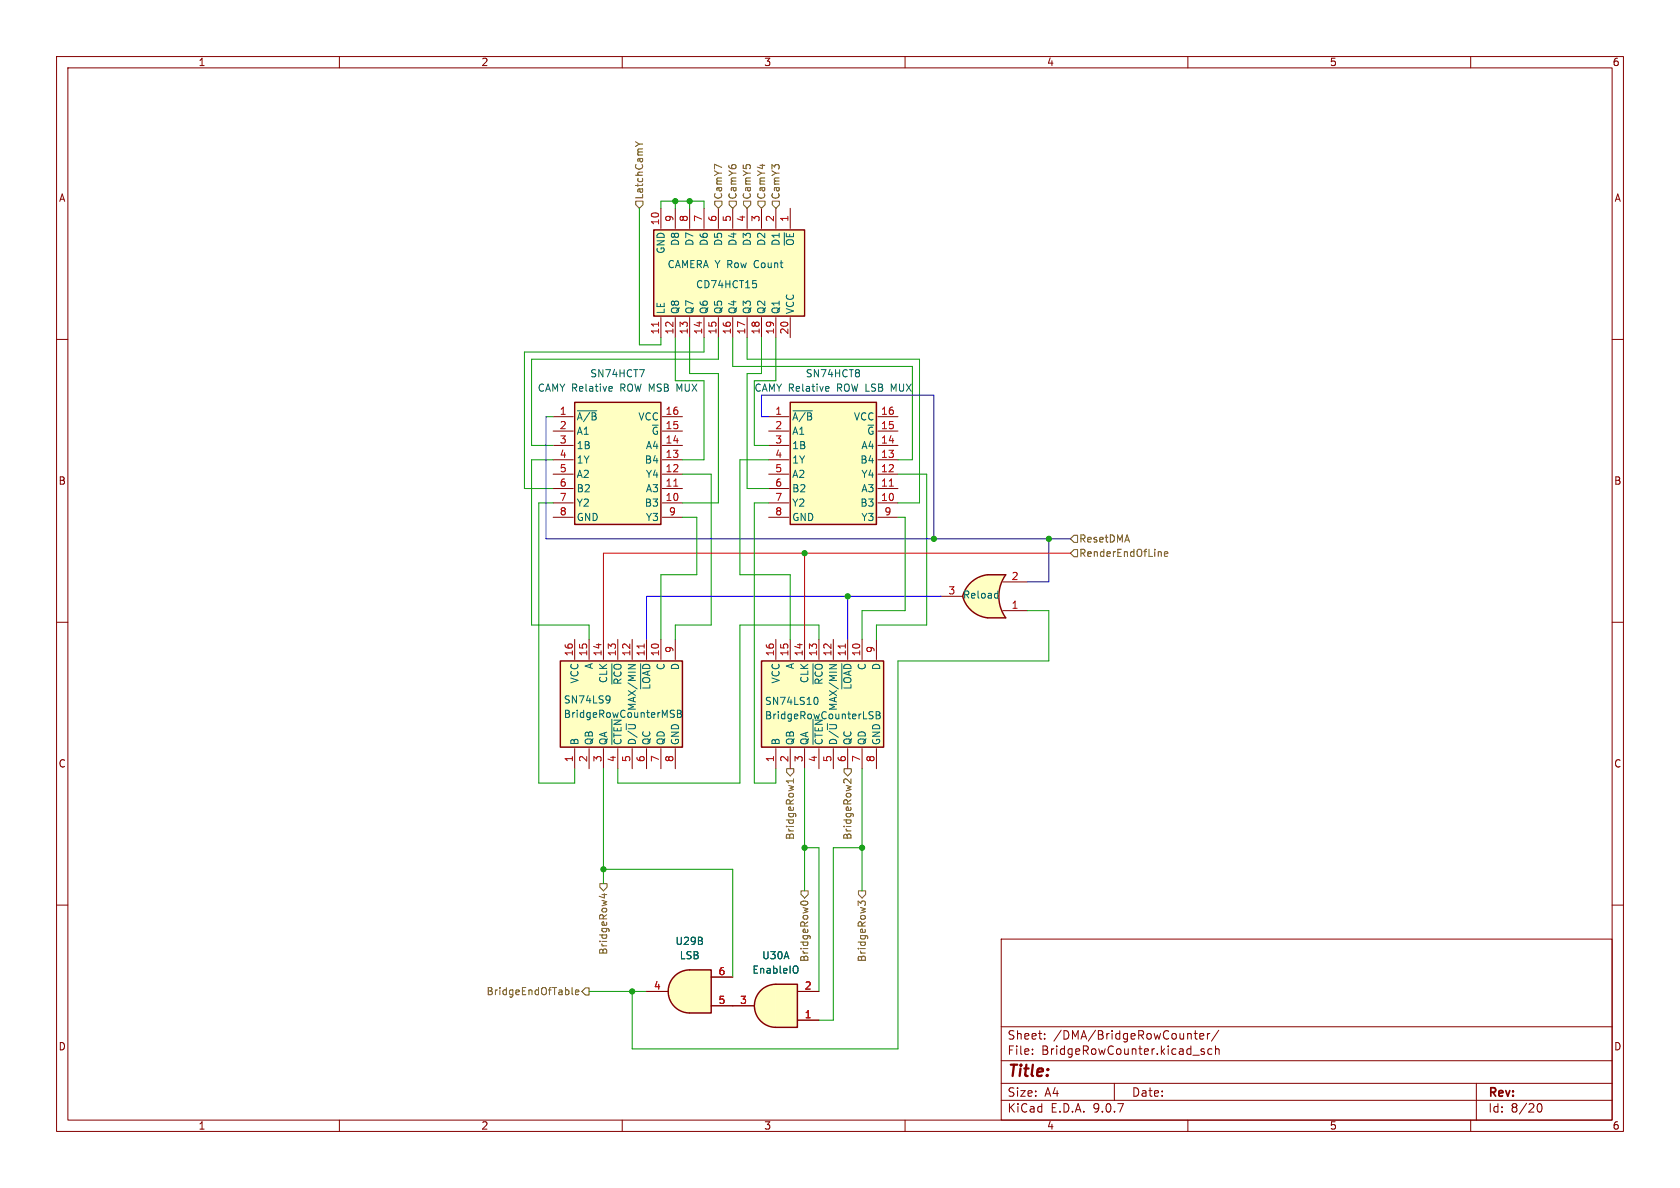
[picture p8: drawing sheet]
<svg xmlns="http://www.w3.org/2000/svg" width="297mm" height="210mm" viewBox="0 0 297 210" stroke-linecap="round" stroke-linejoin="round" font-family="sans-serif">
<g fill="none" stroke="#840000" stroke-width=".18">
<path d="M10 10h277v190h-277zM12 12h273v186h-273zM60 10v2M110 10v2M160 10v2M210 10v2M260 10v2M10 60h2M285 60h2M10 110h2M285 110h2M10 160h2"/>
<path d="M177 166h108v32h-108zM285 160h2M60 198v2M110 198v2M160 198v2M177 194.5h108M177 191.5h108M177 187.5h108M177 181.5h108M182.5 186.3v.1M182.5 185.5v.1M184.7 183.6v.1"/>
<path d="M184.7 182.8v.1M197 191.5v3M210 198v2M211.1 182.7h.6M211.3 182.2v1.3l.4 .2M212.1 183.2l.7-.1-.1-.3-.4-.1-.2 .2 .1 .7h.5M212.9 185.5l-.4-.1-.2 .2 .1 .2 .5 .2v.3h-.6M213.5 182.7v1M213.9 182.7l-.3 .1-.1 .2M214.2 185.5l-.4-.1-.3 .3v.4l.2 .2h.5M214.9 185.5l.2-.1 .4 .1v.9M214.9 184.9v1.5"/>
<path d="M215.5 182.1l-1.3 2M260 198v2M261 191.5v6.5M271.7 195.7l.2-.5 .2-.1a.81 .81 0 0 1 .6 .6 .81 .81 0 0 1-.3 .8h-.4l-.3-.5"/>
</g>
<path d="M134.6 116.8h21.6v15.3h-21.6z" fill="#ffffc2"/>
<path d="M134.6 116.8h21.6v15.3h-21.6z" fill="none" stroke="#840000" stroke-width=".25"/>
<g fill="none" stroke="#840000" stroke-width=".18">
<path d="M137.2 113v3.6M139.7 113v3.6M142.2 113v3.6M144.8 113v3.6M147.3 113v3.6M149.9 113v3.6M152.4 113v3.6M154.9 113v3.6M137.2 132.3v3.6M139.7 132.3v3.6M142.2 132.3v3.6M144.8 132.3v3.6"/>
<path d="M147.3 132.3v3.6M149.9 132.3v3.6M152.4 132.3v3.6M154.9 132.3v3.6"/>
</g>
<path d="M143.7 117.3v3.6M146.6 117.5h1.3l-1.3 .7M148.8 117.3v4.5M143.7 127.1v4.5M144.2 123.3l.4 .2v.8M153.9 126.4l.3 .1 .1 .3-.2 .3h-.3M153.9 125.8l.4 .1M154.9 125.8h.4l.3 .2-.3 .4 .3 .1v.3l-.2 .3h-.5zM154.9 126.4h.4" fill="none" stroke="#006464" stroke-width=".18"/>
<path d="M149.4 113.8v.8" fill="none" stroke="#a90000" stroke-width=".18"/>
<path d="M119.2 172.6a3.8 3.8 0 0 1 2.7-1.1v7.6a3.8 3.8 0 0 1-3.5-2.4 3.8 3.8 0 0 1 .8-4.1z" fill="#ffffc2" stroke="#ffffc2" stroke-width=".18"/>
<path d="M121.9 171.5h3.8v7.6h-3.8z" fill="#ffffc2"/>
<path d="M119.2 172.6a3.8 3.8 0 0 1 2.7-1.1h3.8v7.6h-3.8a3.8 3.8 0 0 1-3.5-2.4 3.8 3.8 0 0 1 .8-4.1z" fill="none" stroke="#840000" stroke-width=".25"/>
<path d="M114.3 175.3h3.8M125.7 177.8h3.8M125.7 172.7h3.8" fill="none" stroke="#840000" stroke-width=".18"/>
<path d="M134.5 175.1a3.8 3.8 0 0 1 2.7-1.1v7.6a3.8 3.8 0 0 1-3.5-2.3 3.8 3.8 0 0 1 .8-4.2z" fill="#ffffc2" stroke="#ffffc2" stroke-width=".18"/>
<path d="M137.2 174h3.8v7.6h-3.8z" fill="#ffffc2"/>
<path d="M134.5 175.1a3.8 3.8 0 0 1 2.7-1.1h3.8v7.6h-3.8a3.8 3.8 0 0 1-3.5-2.3 3.8 3.8 0 0 1 .8-4.2z" fill="none" stroke="#840000" stroke-width=".25"/>
<path d="M129.5 177.8h3.8M141 175.3h3.8M141 180.3h3.8" fill="none" stroke="#840000" stroke-width=".18"/>
<path d="M140.8 170.8h.1a.81 .81 0 0 1-.1 1.2" fill="none" stroke="#006464" stroke-width=".18"/>
<path d="M139.7 71.1h15.2v21.6h-15.2z" fill="#ffffc2"/>
<path d="M139.7 71.1h15.2v21.6h-15.2z" fill="none" stroke="#840000" stroke-width=".25"/>
<g fill="none" stroke="#840000" stroke-width=".18">
<path d="M135.9 73.7h3.5M135.9 76.2h3.5M135.9 78.7h3.5M155.2 73.7h3.5M155.2 76.2h3.5M155.2 78.7h3.5M135.9 81.3h3.5M135.9 83.8h3.5M135.9 86.4h3.5M135.9 88.9h3.5M135.9 91.4h3.5M155.2 81.3h3.5"/>
<path d="M155.2 83.8h3.5M155.2 86.4h3.5M155.2 88.9h3.5M155.2 91.4h3.5"/>
</g>
<path d="M140.2 72.6h3.4M146.1 68.3l.4 .1 .1 .2-.6 .1M146.5 69.1l-.4 .1M151.9 65.5v.3M151.9 66v.5" fill="none" stroke="#006464" stroke-width=".18"/>
<path d="M157.2 85.9h.7" fill="none" stroke="#a90000" stroke-width=".18"/>
<path d="M115.6 40.6h26.6v15.3h-26.6z" fill="#ffffc2"/>
<path d="M115.6 40.6h26.6v15.3h-26.6z" fill="none" stroke="#840000" stroke-width=".25"/>
<g fill="none" stroke="#840000" stroke-width=".18">
<path d="M116.8 36.8v3.6M119.4 36.8v3.6M121.9 36.8v3.6M124.5 36.8v3.6M127 36.8v3.6M129.5 36.8v3.6M132.1 36.8v3.6M134.6 36.8v3.6M137.2 36.8v3.6M139.7 36.8v3.6M116.8 56.1v3.6M119.4 56.1v3.6"/>
<path d="M121.9 56.1v3.6M124.5 56.1v3.6M127 56.1v3.6M129.5 56.1v3.6M132.1 56.1v3.6M134.6 56.1v3.6M137.2 56.1v3.6M139.7 56.1v3.6"/>
</g>
<path d="M116.4 56.9v.8" fill="none" stroke="#a90000" stroke-width=".18"/>
<path d="M133.1 49.6h.6M133.5 50.1l.3 .2v.3l-.3 .3" fill="none" stroke="#006464" stroke-width=".18"/>
<path d="M101.6 71.1h15.2v21.6h-15.2z" fill="#ffffc2"/>
<path d="M101.6 71.1h15.2v21.6h-15.2z" fill="none" stroke="#840000" stroke-width=".25"/>
<g fill="none" stroke="#840000" stroke-width=".18">
<path d="M97.8 73.7h3.5M97.8 76.2h3.5M97.8 78.7h3.5M117.1 73.7h3.5M117.1 76.2h3.5M117.1 78.7h3.5M97.8 81.3h3.5M97.8 83.8h3.5M97.8 86.4h3.5M97.8 88.9h3.5M97.8 91.4h3.5M117.1 81.3h3.5"/>
<path d="M117.1 83.8h3.5M117.1 86.4h3.5M117.1 88.9h3.5M117.1 91.4h3.5"/>
</g>
<path d="M102.1 72.6h3.4M107.8 68.3l.4 .1 .1 .2-.7 .1M108.2 69.1l-.4 .1M113.1 65.3h.8l-.5 1.3" fill="none" stroke="#006464" stroke-width=".18"/>
<path d="M119.1 85.9h.7" fill="none" stroke="#a90000" stroke-width=".18"/>
<path d="M174.6 109.2h3.2M174.6 101.6h3.2" fill="none" stroke="#ffffc2" stroke-width=".18"/>
<g fill="#ffffc2" stroke="#ffffc2" stroke-width=".18">
<path d="M171.4 103.2a5.2 5.2 0 0 1 3.2-1.6l.6 5.2-5-1.4 .4-1.1z"/>
<path d="M170.2 105.4l5-1.3-.6 5.1a5.1 5.1 0 0 1-4.4-3.8z"/>
</g>
<path d="M174.6 101.6h3.2a6.7 6.7 0 0 0 0 7.6h-3.2z" fill="#ffffc2"/>
<path d="M174.6 101.6a5.2 5.2 0 0 0-4.4 3.8 5.1 5.1 0 0 0 4.4 3.8h3.2a6.6 6.6 0 0 1 0-7.6h-3.2" fill="none" stroke="#840000" stroke-width=".25"/>
<path d="M166.4 105.4h3.8M177.3 108h4.3M177.3 102.9h4.3" fill="none" stroke="#840000" stroke-width=".18"/>
<path d="M176.1 104.9h.3M176.4 104.5v1.2M176.4 105.7h-.3" fill="none" stroke="#006464" stroke-width=".18"/>
<path d="M99.1 116.8h21.5v15.3h-21.5z" fill="#ffffc2"/>
<path d="M99.1 116.8h21.5v15.3h-21.5z" fill="none" stroke="#840000" stroke-width=".25"/>
<g fill="none" stroke="#840000" stroke-width=".18">
<path d="M101.6 113v3.6M104.1 113v3.6M106.7 113v3.6M109.2 113v3.6M111.8 113v3.6M114.3 113v3.6M116.8 113v3.6M119.4 113v3.6M101.6 132.3v3.6M104.1 132.3v3.6M106.7 132.3v3.6M109.2 132.3v3.6"/>
<path d="M111.8 132.3v3.6M114.3 132.3v3.6M116.8 132.3v3.6M119.4 132.3v3.6M114.3 175.3h3.8M125.7 177.8h7.6M125.7 172.7h3.8M141 175.3h3.8M141 180.3h3.8"/>
</g>
<path d="M108.2 117.3v3.6M111.1 117.5h1.2l-1.2 .7M113.3 117.3v4.5M107.6 123l.2 .1a1.07 1.07 0 0 1-.1 1.1M107.8 123.6l-.2 .2M108.2 127.1v4.5M118.7 126.2l.4 .1 .1 .3-.2 .2h-.3M118.7 125.5l.5 .1M119.8 125.5h.4l.2 .3-.2 .4 .2 .1 .1 .3-.3 .2h-.4zM119.8 126.2h.4M140.8 170.8h.1a.81 .81 0 0 1-.1 1.2" fill="none" stroke="#006464" stroke-width=".18"/>
<path d="M113.9 113.8v.8" fill="none" stroke="#a90000" stroke-width=".18"/>
<g fill="none" stroke="#725600" stroke-width=".18">
<path d="M112.3 25l.7 .5M112.4 35.6h1.3v.6l-.7 .6-.6-.6zM113 25.5h.6M113 25.5l-.7 .4M126.4 35.6h1.2v.6l-.6 .6-.6-.6zM128.9 35.6h1.3v.6l-.7 .6-.6-.6zM131.4 35.6h1.3v.6l-.6 .6-.7-.6zM134 35.6h1.3v.6l-.7 .6-.6-.6zM136.5 35.6h1.3v.6l-.6 .6-.7-.6zM189.9 94.6h.6v1.3h-.6l-.7-.6zM189.9 97.2h.6v1.2h-.6l-.7-.6zM205.8 97.9l.7-.1-.1-.2-.4-.1-.2 .2 .1 .6h.5"/>
<path d="M139.1 135.9h1.2v.6l-.6 .7-.6-.7zM140.3 137.7v.7M140.3 138.1h-1.3l.4 .3M149.2 135.9h1.3v.6l-.6 .7-.7-.7zM150.4 137.7v.8l-.9-.8-.3 .2 .1 .5M106 156.2h1.3v.6l-.6 .7-.7-.7zM106.4 158.1h.9M106.8 158v.7l-.9-.3M141.6 157.5h1.3v.6l-.7 .7-.6-.7zM151.8 157.5h1.2v.6l-.6 .7-.6-.7zM101.1 174.6v1.1l.2 .1M101.7 175.4l.6-.1v-.2l-.4-.1-.2 .2 .1 .6h.5"/>
<path d="M103.5 174.6h.6v1.3h-.6l-.6-.6zM142 160l-.3-.1-.2-.2a.68 .68 0 0 1 .7-.4 .68 .68 0 0 1 .6 .4l-.1 .2-.4 .1M152.9 160l.1-.5-.1-.2h-.6l-.1 .4-.5-.4v.8"/>
</g>
<g fill="none" stroke="#009600" stroke-width=".18">
<path d="M113 36.8v24.2h3.8v-1.3M116.8 36.8v-1.2h7.7v1.2M119.4 35.6v1.2M121.9 35.6v1.2M119.4 59.7v7.6h5.1v14h-3.9M121.9 59.7v6.3h5.1v22.9h-6.4M124.5 59.7v2.5h-31.8v24.2h5.1M127 59.7v3.8h-33v15.2h3.8M129.5 59.7v5.1h31.8v16.5h-2.6M132.1 59.7v3.8h30.5v25.4h-3.9M134.6 59.7v6.3h-2.5v20.4h3.8M137.2 59.7v7.6h-3.9v11.4h2.6"/>
<path d="M96.5 73.7h1.3M97.8 81.3h-3.8v29.2h10.1v2.5M97.8 88.9h-2.6v49.5h6.4v-2.5M120.6 83.8h5.1v26.7h-6.3v2.5M120.6 91.4h2.6v10.2h-6.4v11.4M135.9 81.3h-5.1v20.3h8.9v11.4M135.9 88.9h-2.6v49.5h3.9v-2.5M158.7 91.4h1.3v16.6h-7.6v5M158.7 83.8h5.1v26.7h-8.9v2.5M144.8 113v-2.5h-14v27.9h-21.6v-2.5M181.6 108h3.8v8.8h-26.7v68.6h-46.9v-10.1M106.7 135.9v20.3"/>
<path d="M142.2 135.9v21.6M152.4 135.9v21.6M106.7 153.7h22.8v19M142.2 149.9h2.6v25.4M152.4 149.9h-5.1v30.4h-2.5M104.1 175.3h10.2"/>
</g>
<path d="M149.9 105.4v7.6M166.4 105.4h-52.1v7.6" fill="none" stroke="#0a00ff" stroke-width=".18"/>
<path d="M96.5 73.7v21.6h92.7M135.9 73.7h-1.3v-3.8h30.5v25.4M185.4 95.3v7.6h-3.8" fill="none" stroke="#0100ff" stroke-width=".18"/>
<path d="M142.2 97.8v15.2M189.2 97.8h-82.5v15.2" fill="none" stroke="#ff0003" stroke-width=".18"/>
<g fill="#009600" stroke="#009600" stroke-width=".18">
<circle cx="106.7" cy="153.7" r=".46"/>
<circle cx="111.8" cy="175.3" r=".46"/>
<circle cx="142.2" cy="149.9" r=".46"/>
<circle cx="152.4" cy="149.9" r=".46"/>
<circle cx="165.1" cy="95.3" r=".46"/>
<circle cx="142.2" cy="97.8" r=".46"/>
<circle cx="149.9" cy="105.4" r=".46"/>
<circle cx="121.9" cy="35.6" r=".46"/>
<circle cx="119.4" cy="35.6" r=".46"/>
<circle cx="185.4" cy="95.3" r=".46"/>
</g>
<text font-size="2.8" fill="#840000" x="178" y="190.9">Title:</text>
<g font-size="2.1" fill="#840000">
<text x="178" y="184">Sheet:</text>
<text x="186.2" y="184">/DMA/BridgeRowCounter/</text>
<text x="178" y="186.7">File:</text>
<text x="184.1" y="186.7">BridgeRowCounter.kicad_sch</text>
<text x="178" y="196.9">KiCad</text>
<text x="178" y="194.1">Size:</text>
<text x="184.7" y="194.1">A4</text>
<text x="185.7" y="196.9">E.D.A.</text>
<text x="193.3" y="196.9">9.0.7</text>
<text x="200" y="194.1">Date:</text>
<text x="263" y="194.3">Rev:</text>
<text x="263" y="196.9">Id:</text>
<text x="267.1" y="196.9">8/20</text>
</g>
<g font-size="1.8" fill="#840000">
<text x="35" y="11.9">1</text>
<text x="85" y="11.9">2</text>
<text x="135" y="11.9">3</text>
<text x="185" y="11.9">4</text>
<text x="235" y="11.9">5</text>
<text x="285" y="11.9">6</text>
<text x="10.3" y="35.9">A</text>
<text x="285.3" y="35.9">A</text>
<text x="10.3" y="85.9">B</text>
<text x="285.3" y="85.9">B</text>
<text x="10.3" y="135.9">C</text>
<text x="285.3" y="135.9">C</text>
<text x="10.3" y="185.9">D</text>
<text x="285.3" y="185.9">D</text>
<text x="35" y="199.9">1</text>
<text x="85" y="199.9">2</text>
<text x="135" y="199.9">3</text>
<text x="185" y="199.9">4</text>
<text x="235" y="199.9">5</text>
<text x="285" y="199.9">6</text>
</g>
<g font-size="1.8" fill="#725600">
<text x="113.9" y="35.4" transform="rotate(-90 113.9 35.4)">LatchCamY</text>
<text x="127.9" y="35.4" transform="rotate(-90 127.9 35.4)">CamY7</text>
<text x="130.4" y="35.4" transform="rotate(-90 130.4 35.4)">CamY6</text>
<text x="132.9" y="35.4" transform="rotate(-90 132.9 35.4)">CamY5</text>
<text x="135.5" y="35.4" transform="rotate(-90 135.5 35.4)">CamY4</text>
<text x="138" y="35.4" transform="rotate(-90 138 35.4)">CamY3</text>
<text x="190.7" y="96.1">ResetDMA</text>
<text x="190.7" y="98.7">RenderEndOfLine</text>
<text x="140.6" y="148.6" transform="rotate(-90 140.6 148.6)">BridgeRow1</text>
<text x="150.7" y="148.6" transform="rotate(-90 150.7 148.6)">BridgeRow2</text>
<text x="107.5" y="168.9" transform="rotate(-90 107.5 168.9)">BridgeRow4</text>
<text x="143.1" y="170.2" transform="rotate(-90 143.1 170.2)">BridgeRow0</text>
<text x="153.3" y="170.2" transform="rotate(-90 153.3 170.2)">BridgeRow3</text>
<text x="85.9" y="176.1">BridgeEndOfTable</text>
</g>
<g font-size="1.8" fill="#a90000">
<text x="116.6" y="39.9" transform="rotate(-90 116.6 39.9)">10</text>
<text x="119.1" y="39.3" transform="rotate(-90 119.1 39.3)">9</text>
<text x="121.7" y="39.3" transform="rotate(-90 121.7 39.3)">8</text>
<text x="124.2" y="39.3" transform="rotate(-90 124.2 39.3)">7</text>
<text x="126.7" y="39.3" transform="rotate(-90 126.7 39.3)">6</text>
<text x="129.3" y="39.3" transform="rotate(-90 129.3 39.3)">5</text>
<text x="131.8" y="39.3" transform="rotate(-90 131.8 39.3)">4</text>
<text x="134.4" y="39.3" transform="rotate(-90 134.4 39.3)">3</text>
<text x="136.9" y="39.3" transform="rotate(-90 136.9 39.3)">2</text>
<text x="139.4" y="39.3" transform="rotate(-90 139.4 39.3)">1</text>
<text x="116.6" y="59.2" transform="rotate(-90 116.6 59.2)">11</text>
<text x="119.1" y="59.2" transform="rotate(-90 119.1 59.2)">12</text>
<text x="121.7" y="59.2" transform="rotate(-90 121.7 59.2)">13</text>
<text x="124.2" y="59.2" transform="rotate(-90 124.2 59.2)">14</text>
<text x="126.7" y="59.2" transform="rotate(-90 126.7 59.2)">15</text>
<text x="129.3" y="59.2" transform="rotate(-90 129.3 59.2)">16</text>
<text x="131.8" y="59.2" transform="rotate(-90 131.8 59.2)">17</text>
<text x="134.4" y="59.2" transform="rotate(-90 134.4 59.2)">18</text>
<text x="136.9" y="59.2" transform="rotate(-90 136.9 59.2)">19</text>
<text x="139.4" y="59.2" transform="rotate(-90 139.4 59.2)">20</text>
<text x="98.9" y="73.4">1</text>
<text x="98.9" y="75.9">2</text>
<text x="117.6" y="73.4">16</text>
<text x="117.6" y="75.9">15</text>
<text x="137" y="73.4">1</text>
<text x="137" y="75.9">2</text>
<text x="155.7" y="73.4">16</text>
<text x="155.7" y="75.9">15</text>
<text x="98.9" y="78.5">3</text>
<text x="98.9" y="81">4</text>
<text x="98.9" y="83.6">5</text>
<text x="117.6" y="78.5">14</text>
<text x="117.6" y="81">13</text>
<text x="117.6" y="83.6">12</text>
<text x="137" y="78.5">3</text>
<text x="137" y="81">4</text>
<text x="137" y="83.6">5</text>
<text x="155.7" y="78.5">14</text>
<text x="155.7" y="81">13</text>
<text x="155.7" y="83.6">12</text>
<text x="98.9" y="86.1">6</text>
<text x="98.9" y="88.6">7</text>
<text x="117.6" y="86.1">11</text>
<text x="117.6" y="88.6">10</text>
<text x="137" y="86.1">6</text>
<text x="137" y="88.6">7</text>
<text x="155.7" y="86.1">11</text>
<text x="155.7" y="88.6">10</text>
<text x="98.9" y="91.2">8</text>
<text x="118.2" y="91.2">9</text>
<text x="137" y="91.2">8</text>
<text x="156.3" y="91.2">9</text>
<text x="167.6" y="105.2">3</text>
<text x="178.7" y="107.7">1</text>
<text x="178.7" y="102.6">2</text>
<text x="101.3" y="116.1" transform="rotate(-90 101.3 116.1)">16</text>
<text x="103.9" y="116.1" transform="rotate(-90 103.9 116.1)">15</text>
<text x="106.4" y="116.1" transform="rotate(-90 106.4 116.1)">14</text>
<text x="109" y="116.1" transform="rotate(-90 109 116.1)">13</text>
<text x="111.5" y="116.1" transform="rotate(-90 111.5 116.1)">12</text>
<text x="114" y="116.1" transform="rotate(-90 114 116.1)">11</text>
<text x="116.6" y="116.1" transform="rotate(-90 116.6 116.1)">10</text>
<text x="119.1" y="115.5" transform="rotate(-90 119.1 115.5)">9</text>
<text x="136.9" y="116.1" transform="rotate(-90 136.9 116.1)">16</text>
<text x="139.4" y="116.1" transform="rotate(-90 139.4 116.1)">15</text>
<text x="142" y="116.1" transform="rotate(-90 142 116.1)">14</text>
<text x="144.5" y="116.1" transform="rotate(-90 144.5 116.1)">13</text>
<text x="147.1" y="116.1" transform="rotate(-90 147.1 116.1)">12</text>
<text x="149.6" y="116.1" transform="rotate(-90 149.6 116.1)">11</text>
<text x="152.1" y="116.1" transform="rotate(-90 152.1 116.1)">10</text>
<text x="154.7" y="115.5" transform="rotate(-90 154.7 115.5)">9</text>
<text x="101.3" y="134.8" transform="rotate(-90 101.3 134.8)">1</text>
<text x="103.9" y="134.8" transform="rotate(-90 103.9 134.8)">2</text>
<text x="106.4" y="134.8" transform="rotate(-90 106.4 134.8)">3</text>
<text x="109" y="134.8" transform="rotate(-90 109 134.8)">4</text>
<text x="111.5" y="134.8" transform="rotate(-90 111.5 134.8)">5</text>
<text x="114" y="134.8" transform="rotate(-90 114 134.8)">6</text>
<text x="116.6" y="134.8" transform="rotate(-90 116.6 134.8)">7</text>
<text x="119.1" y="134.8" transform="rotate(-90 119.1 134.8)">8</text>
<text x="136.9" y="134.8" transform="rotate(-90 136.9 134.8)">1</text>
<text x="139.4" y="134.8" transform="rotate(-90 139.4 134.8)">2</text>
<text x="142" y="134.8" transform="rotate(-90 142 134.8)">3</text>
<text x="144.5" y="134.8" transform="rotate(-90 144.5 134.8)">4</text>
<text x="147.1" y="134.8" transform="rotate(-90 147.1 134.8)">5</text>
<text x="149.6" y="134.8" transform="rotate(-90 149.6 134.8)">6</text>
<text x="152.1" y="134.8" transform="rotate(-90 152.1 134.8)">7</text>
<text x="154.7" y="134.8" transform="rotate(-90 154.7 134.8)">8</text>
<text x="126.9" y="172.5">6</text>
<text x="115.5" y="175">4</text>
<text x="126.9" y="177.5">5</text>
<text x="130.7" y="177.5">3</text>
<text x="142.2" y="175">2</text>
<text x="142.2" y="180.1">1</text>
</g>
<g font-size="1.8" fill="#006464">
<text x="117.7" y="45" transform="rotate(-90 117.7 45)">GND</text>
<text x="117.9" y="47.6">CAMERA Y Row</text>
<text x="120.2" y="43.6" transform="rotate(-90 120.2 43.6)">D8</text>
<text x="122.8" y="43.6" transform="rotate(-90 122.8 43.6)">D7</text>
<text x="125.3" y="43.6" transform="rotate(-90 125.3 43.6)">D6</text>
<text x="127.9" y="43.6" transform="rotate(-90 127.9 43.6)">D5</text>
<text x="130.4" y="43.6" transform="rotate(-90 130.4 43.6)">D4</text>
<text x="132.9" y="43.6" transform="rotate(-90 132.9 43.6)">D3</text>
<text x="133.6" y="47.6">Count</text>
<text x="135.5" y="43.6" transform="rotate(-90 135.5 43.6)">D2</text>
<text x="138" y="43.6" transform="rotate(-90 138 43.6)">D1</text>
<text x="140.6" y="43.6" transform="rotate(-90 140.6 43.6)">~{OE}</text>
<text x="122.9" y="51.2">CD74HCT15</text>
<text x="117.7" y="55.6" transform="rotate(-90 117.7 55.6)">LE</text>
<text x="120.2" y="55.6" transform="rotate(-90 120.2 55.6)">Q8</text>
<text x="122.8" y="55.6" transform="rotate(-90 122.8 55.6)">Q7</text>
<text x="125.3" y="55.6" transform="rotate(-90 125.3 55.6)">Q6</text>
<text x="127.9" y="55.6" transform="rotate(-90 127.9 55.6)">Q5</text>
<text x="130.4" y="55.6" transform="rotate(-90 130.4 55.6)">Q4</text>
<text x="132.9" y="55.6" transform="rotate(-90 132.9 55.6)">Q3</text>
<text x="135.5" y="55.6" transform="rotate(-90 135.5 55.6)">Q2</text>
<text x="138" y="55.6" transform="rotate(-90 138 55.6)">Q1</text>
<text x="140.6" y="55.6" transform="rotate(-90 140.6 55.6)">VCC</text>
<text x="95" y="69.4">CAMY Relative</text>
<text x="104.3" y="66.9">SN74HCT7</text>
<text x="109.8" y="69.4">ROW MSB</text>
<text x="120.1" y="69.4">MUX</text>
<text x="133.3" y="69.4">CAMY Relative</text>
<text x="142.4" y="66.9">SN74HCT8</text>
<text x="148.1" y="69.4">ROW LSB</text>
<text x="158" y="69.4">MUX</text>
<text x="101.9" y="74.5">~{A/B}</text>
<text x="101.9" y="77.1">A1</text>
<text x="112.8" y="74.5">VCC</text>
<text x="115.1" y="77.1">~{G}</text>
<text x="140" y="74.5">~{A/B}</text>
<text x="140" y="77.1">A1</text>
<text x="150.9" y="74.5">VCC</text>
<text x="153.2" y="77.1">~{G}</text>
<text x="101.9" y="79.6">1B</text>
<text x="101.9" y="82.1">1Y</text>
<text x="113.9" y="82.1">B4</text>
<text x="114.1" y="79.6">A4</text>
<text x="140" y="79.6">1B</text>
<text x="140" y="82.1">1Y</text>
<text x="152" y="82.1">B4</text>
<text x="152.2" y="79.6">A4</text>
<text x="101.9" y="84.7">A2</text>
<text x="101.9" y="87.2">B2</text>
<text x="101.9" y="89.8">Y2</text>
<text x="113.9" y="89.8">B3</text>
<text x="114.1" y="84.7">Y4</text>
<text x="114.1" y="87.2">A3</text>
<text x="140" y="84.7">A2</text>
<text x="140" y="87.2">B2</text>
<text x="140" y="89.8">Y2</text>
<text x="152" y="89.8">B3</text>
<text x="152.2" y="84.7">Y4</text>
<text x="152.2" y="87.2">A3</text>
<text x="101.9" y="92.3">GND</text>
<text x="114.1" y="92.3">Y3</text>
<text x="140" y="92.3">GND</text>
<text x="152.2" y="92.3">Y3</text>
<text x="170.1" y="106">Reload</text>
<text x="105" y="118.4" transform="rotate(-90 105 118.4)">A</text>
<text x="117.7" y="118.6" transform="rotate(-90 117.7 118.6)">C</text>
<text x="120.2" y="118.6" transform="rotate(-90 120.2 118.6)">D</text>
<text x="140.6" y="118.4" transform="rotate(-90 140.6 118.4)">A</text>
<text x="153.3" y="118.6" transform="rotate(-90 153.3 118.6)">C</text>
<text x="155.8" y="118.6" transform="rotate(-90 155.8 118.6)">D</text>
<text x="99.6" y="124.6">SN74LS9</text>
<text x="102.5" y="120.9" transform="rotate(-90 102.5 120.9)">VCC</text>
<text x="107.5" y="120.9" transform="rotate(-90 107.5 120.9)">CLK</text>
<text x="110.1" y="121.2" transform="rotate(-90 110.1 121.2)">~{RCO}</text>
<text x="115.2" y="122" transform="rotate(-90 115.2 122)">~{LOAD}</text>
<text x="135.1" y="124.8">SN74LS10</text>
<text x="138" y="120.9" transform="rotate(-90 138 120.9)">VCC</text>
<text x="143.1" y="120.9" transform="rotate(-90 143.1 120.9)">CLK</text>
<text x="145.6" y="121.2" transform="rotate(-90 145.6 121.2)">~{RCO}</text>
<text x="150.7" y="122" transform="rotate(-90 150.7 122)">~{LOAD}</text>
<text x="99.6" y="127.1">BridgeRowCounterMSB</text>
<text x="102.5" y="131.8" transform="rotate(-90 102.5 131.8)">B</text>
<text x="105" y="131.8" transform="rotate(-90 105 131.8)">QB</text>
<text x="107.5" y="131.8" transform="rotate(-90 107.5 131.8)">QA</text>
<text x="110.1" y="131.8" transform="rotate(-90 110.1 131.8)">~{CTEN}</text>
<text x="112.6" y="131.8" transform="rotate(-90 112.6 131.8)">D/~{U} MAX/MIN</text>
<text x="115.2" y="131.8" transform="rotate(-90 115.2 131.8)">QC</text>
<text x="117.7" y="131.8" transform="rotate(-90 117.7 131.8)">QD</text>
<text x="120.2" y="131.8" transform="rotate(-90 120.2 131.8)">GND</text>
<text x="135.1" y="127.4">BridgeRowCounterLSB</text>
<text x="138" y="131.8" transform="rotate(-90 138 131.8)">B</text>
<text x="140.6" y="131.8" transform="rotate(-90 140.6 131.8)">QB</text>
<text x="143.1" y="131.8" transform="rotate(-90 143.1 131.8)">QA</text>
<text x="145.6" y="131.8" transform="rotate(-90 145.6 131.8)">~{CTEN}</text>
<text x="148.2" y="131.8" transform="rotate(-90 148.2 131.8)">D/~{U} MAX/MIN</text>
<text x="150.7" y="131.8" transform="rotate(-90 150.7 131.8)">QC</text>
<text x="153.3" y="131.8" transform="rotate(-90 153.3 131.8)">QD</text>
<text x="155.8" y="131.8" transform="rotate(-90 155.8 131.8)">GND</text>
<text x="119.3" y="167.2">U29B</text>
<text x="120.1" y="169.8">LSB</text>
<text x="132.9" y="172.3">EnableIO</text>
<text x="134.6" y="169.8">U30A</text>
</g>
</svg>
